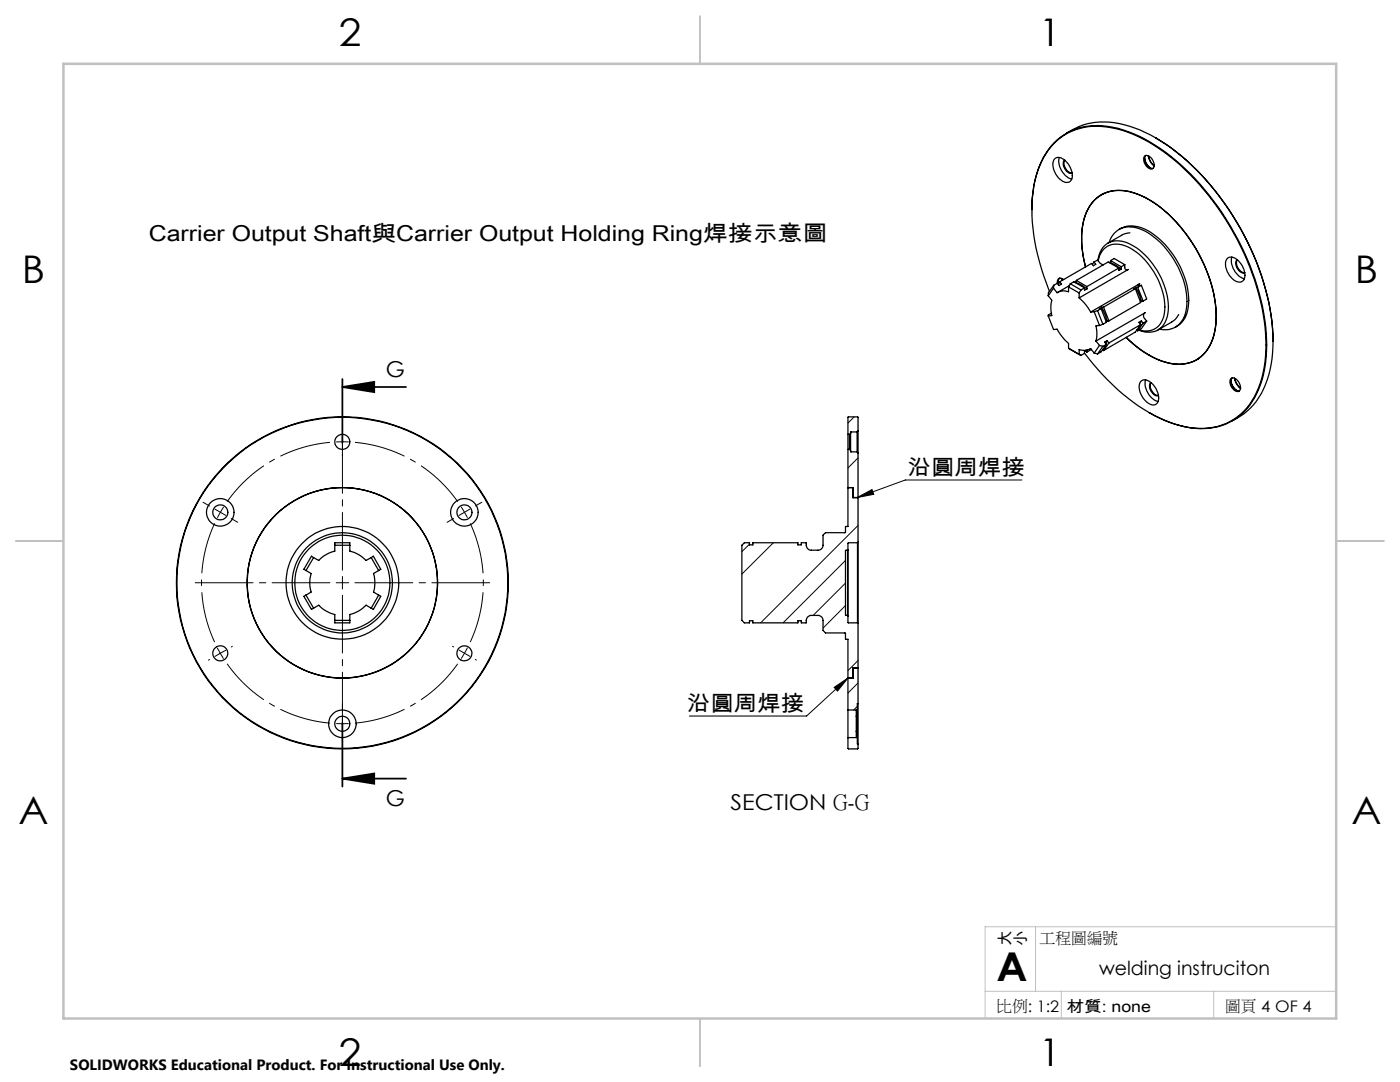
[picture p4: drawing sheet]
<svg xmlns="http://www.w3.org/2000/svg" width="279mm" height="216mm" viewBox="0 0 279 216" stroke-linecap="round" stroke-linejoin="round" font-family="sans-serif">
<path d="M68.3 88.2h-1.2M68.3 88.2h1.3M44 102.2l-.6 1.1M44 102.2l.6-1.1M92.7 102.2l-.7-1.1M92.7 102.2l.6 1.1M92.7 130.3l.6-1.1M92.7 130.3l-.7 1.1M68.3 144.4h1.3M68.3 144.4h-1.2" fill="none" stroke="#000" stroke-width=".2" stroke-dasharray="30.5 1.3 1.3 1.3" stroke-linecap="butt"/>
<path d="M65.8 88.3a28.1 28.1 0 0 0-20.5 11.8M42.8 104.4a28.1 28.1 0 0 0 0 23.7M91.4 100.1a28.1 28.1 0 0 0-20.6-11.8M45.3 132.4a28.1 28.1 0 0 0 20.5 11.9M93.8 128.1a28.1 28.1 0 0 0 0-23.7M70.8 144.3a28.1 28.1 0 0 0 20.6-11.9" fill="none" stroke="#000" stroke-width=".2" stroke-dasharray="30.5 1.3 1.3 1.3" stroke-dashoffset="20.2" stroke-linecap="butt"/>
<g fill="none" stroke="#000" stroke-width=".2">
<path d="M170.5 83.2l-1.3 1.2M171.1 99.3l2.9-1.6 .4 .9zM171.2 91.4l-2 2M203.9 95.8h-23.2l-9.6 3.5M149.6 108.6l-1.5 1.5M154.3 108.3l-6.2 6.2M168.7 111.8l-12.4 12.5M168.7 116.3l-6.4 6.5M171.2 104.8l-19.4 19.5M43.4 129.3l.6 1.1M44 130.4l.6 1M44 130.4l-1.1 .6"/>
<path d="M45 129.8l-1 .6M160.9 124.2l-.1 .1M166.5 137.2l2.7-1.9-2.1 2.6zM168.7 120.8l-4.4 4.5M169.2 135.3l-8.2 7.6h-23.4M171.2 131.8l-2 2M171.2 136.3l-2 2M169.3 147.2l-.1 .1M171.1 140.9l-.7 .8"/>
</g>
<path d="M68.3 77.2l6.4-1v2zM68.3 77.2h12.7M68.3 75.6v12.7M68.3 155.4l6.4-1.1v2.1zM68.3 144.3v12.7M68.3 155.4h12.7" fill="none" stroke="#000" stroke-width=".35"/>
<g fill="none" stroke="#000" stroke-width=".2" stroke-dasharray="30.5 1.3 1.3 1.3">
<path d="M68.3 88.2v-1.3M68.3 88.2v1.2M68.3 85.7v-.3M68.3 90.7v.2M41.8 101l-1.3-.8M44 102.2l-1.1-.6M44 102.2l1.1 .6M46.1 103.5l1.3 .7M68.3 116.3v-1.3M68.3 116.3h-1.2M68.3 116.3v1.2M68.3 116.3h1.3"/>
<path d="M90.5 103.5l-1.3 .7M92.7 102.2l1.1-.6M92.7 102.2l-1.1 .6M94.9 101l1.3-.8M41.8 131.6l-.2 .1M46.1 129.1l.3-.1M90.5 129.1l-.2-.1M92.7 130.3l1.1 .7M92.7 130.3l-1.1-.6M94.9 131.6l.2 .1M68.3 144.4v1.3M68.3 144.4v-1.2"/>
<path d="M68.3 146.9v1.5M68.3 141.9v-1.5"/>
</g>
<path d="M65.8 116.3h-26.8M68.3 113.8v-26.9M68.3 118.8v26.9M70.8 116.3h26.9" fill="none" stroke="#000" stroke-width=".2" stroke-dasharray="30.5 1.3 1.3 1.3" stroke-dashoffset="18.9"/>
<path d="M196.6 197.8h70.1M206.7 184.9v12.9M211.8 197.8v5.4M242.2 197.8v5.4M266.7 184.9h-70.1v18.3" fill="none" stroke="#c0c0c0" stroke-width=".2"/>
<path d="M139.7 3.2v9.5M3.1 107.9h9.6M266.7 107.9h9.5M139.7 203.2v9.6" fill="none" stroke="#c0c0c0" stroke-width=".25"/>
<path d="M12.7 12.7h254v190.5h-254z" fill="none" stroke="#c0c0c0" stroke-width=".5"/>
<g fill="#000">
<path d="M68.3 77.2l6.4-1v2zM68.3 155.4l6.4-1.1v2.1z"/>
<path d="M171.1 99.3l2.9-1.6 .4 .9zM166.5 137.2l2.7-1.9-2.1 2.6z"/>
</g>
<g fill="none" stroke="#000" stroke-width=".25">
<path d="M210.5 31.7a1.56 1.56 0 0 1 2.2 .4 3.7 3.7 0 0 1 1.1 3.8 1.45 1.45 0 0 1-2.3-.2 3.7 3.7 0 0 1-1.2-3.8zM211.4 31.4a3.8 3.8 0 0 0 2.5 4.3M212.5 31.9a1.78 1.78 0 0 0 1.4 2.7l.1-.1M212.5 32a1.93 1.93 0 0 0 1.5 2.5M212.8 26.6a13.9 13.9 0 0 1 12.6-1.4 36.5 36.5 0 0 1 16.3 11.9 52.6 52.6 0 0 1 12.3 28.5l.1 2.5M220.1 38.7l-.1 .1M220.3 38.6l-.5 .3M228.4 31.2a1.16 1.16 0 0 1 1.7 .9 .98 .98 0 0 1-.3 1.6 1.94 1.94 0 0 1-1.4-2.5zM228.5 31.6a2.59 2.59 0 0 0 1.1 1.9M228.7 31a1.85 1.85 0 0 0 1.5 2.6M229.2 31.1a3.3 3.3 0 0 0 1.1 2M229.2 31.1l.5 1.2 .6 .8"/>
<path d="M230.6 27.5a48.8 48.8 0 0 1 18.4 20.8 46 46 0 0 1 5.1 19.8M206 41.8a19.9 19.9 0 0 1 3.8-12.7 12.2 12.2 0 0 1 12.3-3.7 31.5 31.5 0 0 1 15.5 9.3 54.1 54.1 0 0 1 15 30.4 23.3 23.3 0 0 1-2.6 14.9 12 12 0 0 1-13.4 5.2 24.3 24.3 0 0 1-7.3-2.9M209.2 59l.7 .9a6.7 6.7 0 0 0 0 3.1h-.7M209.4 58.1a40 40 0 0 1-3.1-20.8 14.4 14.4 0 0 1 6.8-10.8 14 14 0 0 1 11-.5 36.7 36.7 0 0 1 16.2 12 52.5 52.5 0 0 1 12.3 28.4 21.7 21.7 0 0 1-3.3 14.4 12.3 12.3 0 0 1-12.8 4.4 33 33 0 0 1-16.4-10.4l-3.7-4.4M210.3 57.5l-1.1 1.5M210.3 56.9v.6M210.3 56.9l-1.1 1.5v.6M211.4 55.5l-.2 .5 .1 .6-.1-.5M211.5 56.2l.3 .5-.5 .3-.3-.5-.7 .4M211.5 56.2l-.3 .5M211.9 55.6l.1 .4M212 55.6l.1 .3"/>
<path d="M212.3 55.8a.73 .73 0 0 0-1-.2 .73 .73 0 0 0-.3 1M213.3 57.3v.9a2.73 2.73 0 0 0-2.3 .2l-.7-.9M213.3 57.3l2.1 1.2M213.4 57l-2.3 1.3M213.6 56.6l2.1 1.3M213.6 56.6l-.3 .7M213.6 56.6l.7-.4 2.1 1.2M214.8 56.4l1.1 .5 1 .7M214.8 56.2l-.3 .1M214.8 56.4h-.1M214.8 56l2.1 1.2M214.8 56v.4"/>
<path d="M215.4 59.4a10.6 10.6 0 0 1 2.3 2.9M215.4 58.5v.9M215.7 57.9l-.3 .6M216.4 57.4v.5l.5-.3M216.4 57.4l-.7 .5M216.9 57.2v.4M218.3 52.3l.7-.4a1.8 1.8 0 0 0 1.2 .9M218.3 52.3l.4 .4-.5 .3-.4-.4-6.3 3.6M218.3 52.3l-.3 .4M219.1 52a4 4 0 0 1 6-3.5 15.3 15.3 0 0 1 8 11.4 5.7 5.7 0 0 1-2.1 6 4.8 4.8 0 0 1-3.7 0M219.2 52a3.7 3.7 0 0 1 5.3-3 14 14 0 0 1 7.6 9.5 7.4 7.4 0 0 1-.7 6.4 3.7 3.7 0 0 1-4.1 .9M221.4 48.4a4.3 4.3 0 0 1 6-2.8 16.3 16.3 0 0 1 8.7 10 10.6 10.6 0 0 1 0 8.1 4.2 4.2 0 0 1-4.7 2"/>
<path d="M221.7 52.5l1 .5 1.1 .7M221.7 52.2l-.3 .2M221.7 52.5h-.1M221.7 52l2.1 1.2M221.7 52v.5M221.7 52l.7-.4 2.1 1.2M223.3 53.5l-6.4 3.7M223.3 53.5v.5l.5-.3M223.3 53.5l-2.1-1.2-6.4 3.7M223.3 45.8a5.7 5.7 0 0 1 6.3 .5 17 17 0 0 1 7.5 15 4.9 4.9 0 0 1-2.5 4M223.8 53.2v.5M224.5 52.8v.5a.44 .44 0 0 0 .4 .6l.3-.1-9.8 5.6"/>
<path d="M224.5 52.8l-.7 .4M225.5 46.5l-1.3 .2-3.1 1.8M226.6 57.6l-6.4 3.7M226.6 57.6l1 2.8-6.3 3.6M226.7 57.4l1.1 2.7M226.7 57.4l-.5 .2h.4M227 57.3l-.3 .1M227 57.3l1.1 2.8M227.8 56.9l-.6 .1v-.2l.2-.2-9.7 5.7M227.8 56.9l-.8 .4M227.8 56.9l1 2.8-.7 .4M244.9 51.6a1.63 1.63 0 0 1 2.2 .4 3.7 3.7 0 0 1 1.1 3.8 1.31 1.31 0 0 1-2 0 4 4 0 0 1-1.5-3.8z"/>
<path d="M245.9 51.3a3.9 3.9 0 0 0 2.5 4.3M248.4 54.4a1.9 1.9 0 0 1-1.5-2.6 1.54 1.54 0 0 0 .4 2.2l.7 .5 .4-.1M209.2 63l1.1 2.8 .7-.1 1.3 1.9 1 .9v1M209.8 62.5l-.6 .3v.2M213.3 69.5l2.1 1.2M213.3 69.5l2.4 1.4M215.4 70.7l.3 .2M216.5 70l.4 .2M216.7 69.9l-.3 .1v.5l-.7 .4M216.9 69.8v.4M217.7 69.6a2.57 2.57 0 0 1-2.3 .1v1M217.7 69.6h-.1"/>
<path d="M217.7 69.6l.7 .8M217.8 69.7l-.9 .5M218.4 62.2l-.7 .1M218.4 62.2l1 2.7M218.4 70.4l.6 .2M218.7 68.1l.7 .8M219 62l1.1 2.7M219 62l-.6 .2M219.4 64.9l-.7 .1a6.6 6.6 0 0 1 0 3.1M219.4 68.9l-1 1.5M219.4 68.9l.7 .2M219.7 61.6l1.1 2.7-.7 .4"/>
<path d="M219.7 61.6l-.7 .4M219.9 61.3l1 2.8M219.9 61.3l-.5 .3h.3M220.1 69.7l.1 .3M220.1 64.7l-.7 .2M220.1 69.1l-1.1 1.5M220.2 61.3h-.3M220.2 61.3l1.1 2.7M220.8 68.7l-.7 .4M220.8 68.7l-1.1 1.5-.7 .4M220.9 68l-.2 .5M220.9 64.1l-.1 .1"/>
<path d="M220.9 68l.4 .4M220.9 68l-.4 .3 .3 .4M221.3 64l-.4 .1M221.3 68.4l-1.1 1.6M224.8 67.3a16.1 16.1 0 0 0 10.6 5.4 7.1 7.1 0 0 0 6.9-5.8 22 22 0 0 0-2.1-14.3 29.2 29.2 0 0 0-10.9-12.8 10.1 10.1 0 0 0-8.8-1.3 8.1 8.1 0 0 0-4.5 6.9 19.9 19.9 0 0 0 .6 7.9 17.9 17.9 0 0 1 .2-11 7.2 7.2 0 0 1 9.3-3.9 22 22 0 0 1 10.7 8.4 27.7 27.7 0 0 1 5.9 17.7 8.8 8.8 0 0 1-4 7.4 9.2 9.2 0 0 1-8.6-.6l-2.4-1.5-2.9-2.5M226.9 65.8l.1 .2M227.6 64.8l-6.3 3.6M227.6 64.8l-1 1.5-6.4 3.7M227.7 76.1a1.59 1.59 0 0 1 2.2 .4 3.7 3.7 0 0 1 1.1 3.8 1.29 1.29 0 0 1-2 0 3.7 3.7 0 0 1-1.5-4zM227.8 64l-.3 .6M227.8 64l.3 .5M227.8 64l-.5 .3 .3 .5"/>
<path d="M227.8 60.1l-.2 .1M228.1 60.1h-.3M228.1 64.5l-1.1 1.5M228.6 75.8a3.9 3.9 0 0 0 2.5 4.3M228.8 64.1a1.2 1.2 0 0 1-.6-1.4l.3-.3-9.8 5.7M228.8 64.1l-.7 .4M228.8 64.1l-1 1.5-.8 .4M231.2 78.9a1.98 1.98 0 0 1-1.5-2.6 1.77 1.77 0 0 0 .8 2.6h.7M235.2 62.8l-.7 1-3.4 2M239.1 71.6h-.1M239.3 71.5l-.5 .3M245.7 76a2.59 2.59 0 0 0 1.1 1.9"/>
<path d="M245.7 75.5a1.41 1.41 0 0 1 1.7 1.2 .82 .82 0 0 1 .2 1 .82 .82 0 0 1-.9 .4 1.91 1.91 0 0 1-1-2.6zM245.9 75.4a1.85 1.85 0 0 0 1.5 2.6M246.4 75.5a3.1 3.1 0 0 0 1.2 2l-.9-1.1-.3-.9M254.1 68.1a18.7 18.7 0 0 1-4.5 13.3l-1.3 1.1-2.4 1.5M169.2 97.3h.1M169.2 86.7v3M169.2 89.7v15.4h-.5v1.2h-4l-.4 .5v2a1.02 1.02 0 0 1-1.1 1h-1.3a1.12 1.12 0 0 1-1-1.5h-1v.4h-.7v-.4h-9v.4h-.6v-.4h-1l-.5 .5v15l.5 .5h1v-.4h.6v.4h9v-.4h.7v.4h1a1.11 1.11 0 0 1 1-1.5h1.3a1.02 1.02 0 0 1 1.1 1v2l.4 .5h4v1.3h.5v14.1M169.2 97.3h1.1l-.1 2h1M169.2 89.7h.3M169.2 86.7h.3M169.5 86.7v3M169.5 89.7l.3 .2"/>
<path d="M169.8 89.9v.3h1.3M169.8 86.5v3.4M169.8 86.5l-.3 .2M171.1 86.2h-1.3v.3M171.1 86.2v4M171.1 90.2l.1 .2M171.2 86v4.4M171.2 86v-2.7l-1.9-.1-.1 .1v3.4M171.2 90.4v17.8M171.2 86l-.1 .2M61.1 113.8l1 .6a6.2 6.2 0 0 0 0 3.7l-1.5 .9 1.6 2.6 1.4-.8a6.8 6.8 0 0 0 3.2 1.8v1.7h3v-1.7a6.7 6.7 0 0 0 3.3-1.8l1 .6M61.1 118.7l1.5 2.7"/>
<path d="M62.6 111.3l1 .5a6.8 6.8 0 0 1 3.2-1.8v-1.7h3v1.7a6.7 6.7 0 0 1 3.3 1.8l1-.5M62.6 111.3l-1.5 2.5M62.6 111.3l-.4-.3-1.6 2.6 .5 .2M66.8 108.8h3M74.1 111.3l.4-.3 1.5 2.6-1.5 .8a6.2 6.2 0 0 1 0 3.7l1.1 .6M74.1 111.3l1.5 2.5M75.6 118.7l-1.5 2.7M75.6 118.7l.4 .3-1.5 2.6-.4-.2M169.2 109.8l-.5 .1v12.8l.5 .1M169.2 109.8v13M169.2 109.7v13.2M169.2 109.7v.1"/>
<path d="M171.1 108.3h-1.8l-.1 1.4M171.1 108.3v16M171.2 108.2v16.2M171.2 108.2l-.1 .1M66.8 123.8h3M169.2 122.8v.1M169.2 122.9l.1 1.4h1.8M170.3 133.3h.9M171.1 124.3l.1 .1M171.2 133.3h-.9v2h-1.1M171.2 124.4v16M169.2 141.7v5.5"/>
<path d="M169.2 147.2v2.1l.1 .1h1.8l.1-1M169.2 141.7h1.7v1.2M170.9 142.9v3M170.9 145.9h.2M170.9 142.9h.2M170.9 145.9v1.3h-1.7M171.1 142.9v3M171.1 145.9v2.5h.1M171.2 140.4v8M171.2 140.4h-.1v2.5"/>
<circle cx="68.3" cy="88.2" r="1.5"/>
<circle cx="44" cy="102.2" r="2.74"/>
<circle cx="44" cy="102.3" r="1.5"/>
<circle cx="68.3" cy="116.3" r="9.5"/>
<circle cx="68.3" cy="116.3" r="10"/>
<circle cx="68.3" cy="116.3" r="19"/>
<circle cx="68.3" cy="116.3" r="11.3"/>
<circle cx="68.3" cy="116.3" r="33"/>
<circle cx="68.3" cy="116.3" r="33.1"/>
<circle cx="92.7" cy="102.2" r="2.74"/>
<circle cx="92.7" cy="102.2" r="1.5"/>
<circle cx="44" cy="130.4" r="1.51"/>
<circle cx="92.7" cy="130.4" r="1.49"/>
<circle cx="68.3" cy="144.4" r="1.5"/>
<circle cx="68.3" cy="144.4" r="2.76"/>
</g>
<text font-size="7.9" x="198.9" y="195.8">A</text>
<g font-size="7.6">
<text x="67.6" y="9.1">2</text>
<text x="207.3" y="9.1">1</text>
<text x="4.4" y="56.4">B</text>
<text x="270.4" y="56.4">B</text>
<text x="3.7" y="164.4">A</text>
<text x="269.7" y="164.4">A</text>
<text x="67.6" y="212.6">2</text>
<text x="207.3" y="212.6">1</text>
</g>
<g font-size="4.4">
<text x="29.7" y="48.1">Carrier Output Shaft與Carrier Output Holding Ring焊接示意圖</text>
<text x="77" y="75.3">G</text>
<text x="181.2" y="94.8">沿圓周焊接</text>
<text x="137.1" y="142">沿圓周焊接</text>
<text x="77" y="160.8">G</text>
<text x="145.8" y="161.6">SECTION G-G</text>
</g>
<text font-size="3.9" x="219.3" y="194.5">welding instruciton</text>
<g font-size="3.2">
<text x="201.7" y="188.7" transform="rotate(-90 201.7 188.7)">大</text>
<text x="204.8" y="188.7" transform="rotate(-90 204.8 188.7)">小</text>
<text x="207.5" y="188.2">工程圖編號</text>
<text x="198.8" y="201.8">比例: 1:2</text>
<text x="212.8" y="201.9">材質: none</text>
<text x="244.5" y="201.8">圖頁 4 OF 4</text>
</g>
<text font-size="3" x="14" y="213.5">SOLIDWORKS Educational Product. For Instructional Use Only.</text>
</svg>
